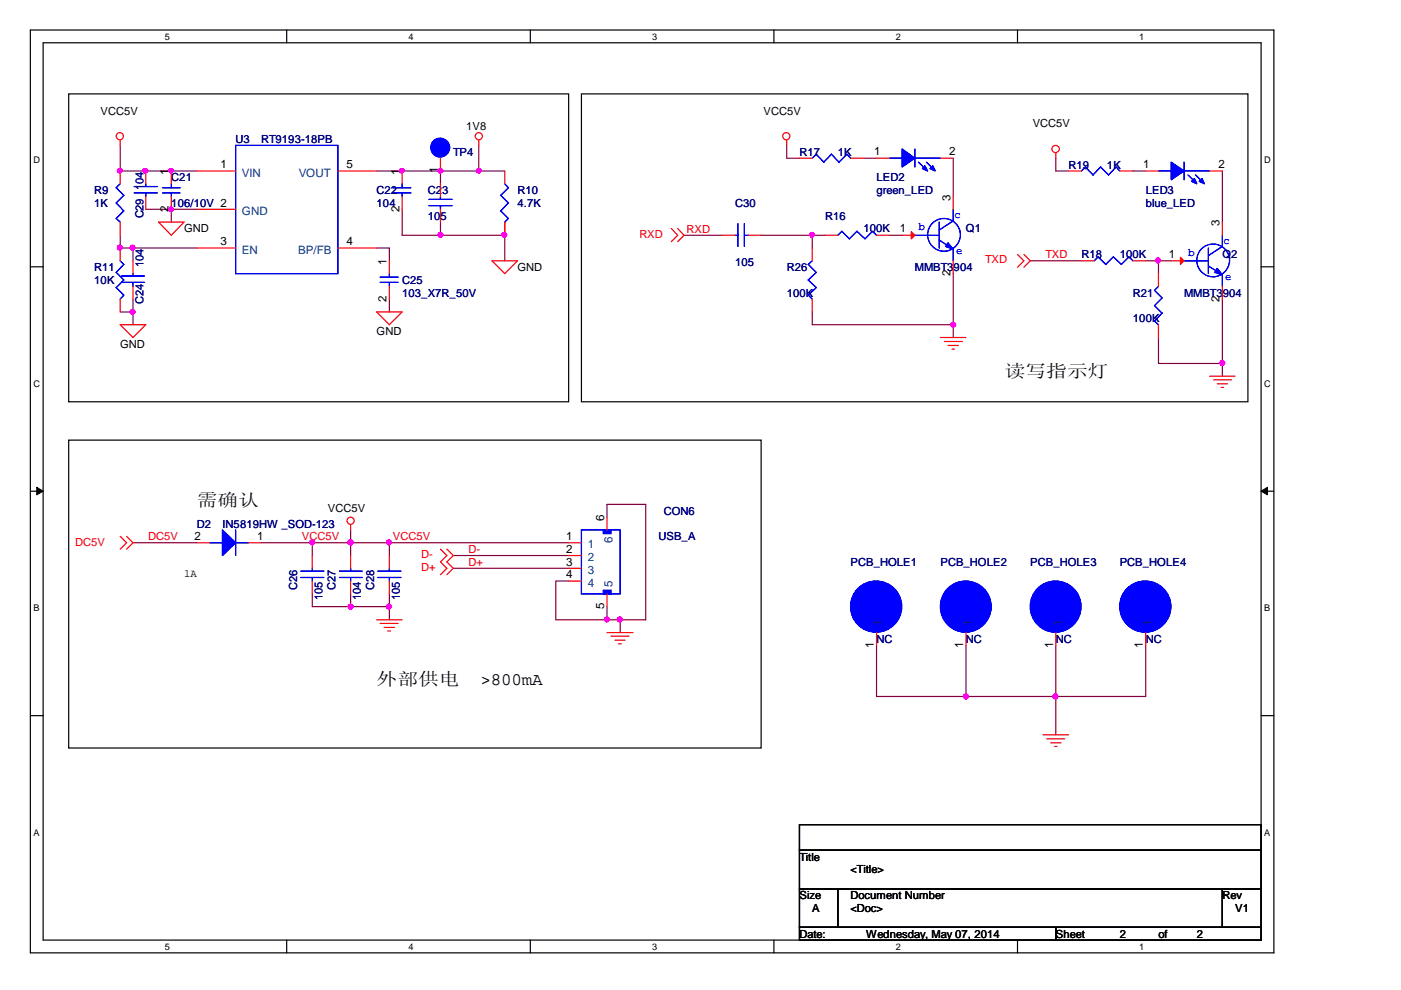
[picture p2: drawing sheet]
<svg xmlns="http://www.w3.org/2000/svg" width="297mm" height="210mm" viewBox="0 0 297 210" stroke-linecap="round" stroke-linejoin="round" font-family="sans-serif">
<path d="M6.4 6.4h263.7v195.6h-263.7zM9.1 9.1h258.3v190.2h-258.3z" fill="none" stroke="#000" stroke-width=".25"/>
<g fill="#fff">
<path d="M35 6.6h1.1v2.2h-1.1z"/>
<path d="M35 199.6h1.1v2.2h-1.1z"/>
</g>
<path d="M60.8 6.4v2.7M60.8 199.3v2.7" fill="none" stroke="#000" stroke-width=".25"/>
<g fill="#fff">
<path d="M86.6 6.6h1.1v2.2h-1.1z"/>
<path d="M86.6 199.6h1.1v2.2h-1.1z"/>
</g>
<path d="M112.4 6.4v2.7M112.4 199.3v2.7" fill="none" stroke="#000" stroke-width=".25"/>
<g fill="#fff">
<path d="M138.3 6.6h1.1v2.2h-1.1z"/>
<path d="M138.3 199.6h1.1v2.2h-1.1z"/>
</g>
<path d="M164.1 6.4v2.7M164.1 199.3v2.7" fill="none" stroke="#000" stroke-width=".25"/>
<g fill="#fff">
<path d="M189.9 6.6h1.1v2.2h-1.1z"/>
<path d="M189.9 199.6h1.1v2.2h-1.1z"/>
</g>
<path d="M215.7 6.4v2.7M215.7 199.3v2.7" fill="none" stroke="#000" stroke-width=".25"/>
<g fill="#fff">
<path d="M241.6 6.6h1.1v2.2h-1.1z"/>
<path d="M241.6 199.6h1.1v2.2h-1.1z"/>
<path d="M7.1 32.8h1.5v2.2h-1.5z"/>
<path d="M268.1 32.8h1.4v2.2h-1.4z"/>
<path d="M7.1 80.3h1.5v2.2h-1.5z"/>
<path d="M268.1 80.3h1.4v2.2h-1.4z"/>
</g>
<path d="M6.4 56.6h2.7M267.4 56.6h2.7" fill="none" stroke="#000" stroke-width=".25"/>
<g fill="#fff">
<path d="M7.1 127.9h1.3v2.2h-1.3z"/>
<path d="M268.1 127.9h1.2v2.2h-1.2z"/>
</g>
<path d="M6.4 104.2h2.7M267.4 104.2h2.7" fill="none" stroke="#000" stroke-width=".25"/>
<g fill="#000" stroke="#000" stroke-width=".21">
<path d="M7.8 103.3l1.3 .9-1.3 .7z" fill-rule="evenodd"/>
<path d="M267.4 104.2l1.3-.9v1.6z" fill-rule="evenodd"/>
</g>
<g fill="#fff">
<path d="M7.1 175.4h1.3v2.2h-1.3z"/>
<path d="M268.1 175.4h1.2v2.2h-1.2z"/>
</g>
<path d="M14.6 19.9h106v65.3h-106zM123.3 19.9h141.3v65.3h-141.3zM14.6 93.3h146.8v65.3h-146.8zM6.4 151.7h2.7M267.4 151.7h2.7M169.5 174.9h97.9v5.4h-97.9zM169.5 180.3h97.9v8.2h-97.9zM169.5 188.5h8.1v8.1h-8.1zM169.5 196.6h54.4v2.7h-54.4zM177.6 188.5h81.6v8.1h-81.6zM223.9 196.6h43.5v2.7h-43.5zM259.2 188.5h8.2v8.1h-8.2z" fill="none" stroke="#000" stroke-width=".25"/>
<g fill="none" stroke="#800040" stroke-width=".25">
<path d="M25.5 30.8v5.5h16.2M79.8 36.3h27.2M93.4 36.3v2.7M101.5 30.8v5.5M166.8 30.8v2.7h2.7M183 33.5h2.8M202.1 33.5v8.2M223.9 33.5v2.8h2.7M240.2 36.3h2.7M259.2 36.3v10.8M25.5 49.9v2.7h16.2M28.2 52.6v2.7"/>
<path d="M30.9 44.4h10.8M36.3 44.4v2.7M79.8 52.6h2.7v2.7M85.3 44.4v5.5h21.7M93.4 47.1v2.8M107 47.1v8.2M145 49.9h8.2M161.4 49.9h13.5M172.2 49.9v2.7M188.6 49.9h2.7M202.1 58v13.6M218.4 55.3h10.9"/>
<path d="M242.9 55.3h5.4M245.6 55.3v2.7M25.5 66.1h2.7M28.2 63.4v5.4M82.5 63.4v2.7M172.2 66.1v2.7h29.9M245.6 71.6v5.5h13.6M259.2 63.4v16.4M28.2 115.1h13.5M55.4 115.1h65.2M66.2 115.1v2.7M74.3 112.4v5.4"/>
<path d="M82.5 115.1v2.7M96.1 117.8h24.5M128.7 109.7v-2.8h8.2v24.5h-19v-8.2h2.7M66.2 125.9v2.7h16.3M74.3 125.9v2.7M82.5 125.9v5.5M96.1 120.5h24.5M128.7 128.6v2.8M131.5 131.4v2.7M185.8 136.8v10.9h57.1v-10.9M204.8 136.8v10.9M223.9 136.8v19"/>
</g>
<g fill="#f0f" stroke="#f0f" stroke-width=".25">
<circle cx="36.3" cy="36.2" r=".48"/>
<circle cx="36.2" cy="44.4" r=".5"/>
<circle cx="85.2" cy="36.2" r=".5"/>
<circle cx="101.5" cy="36.2" r=".5"/>
<circle cx="93.4" cy="36.2" r=".5"/>
<circle cx="106.9" cy="49.8" r=".52"/>
<circle cx="93.4" cy="49.8" r=".52"/>
<circle cx="28.1" cy="66.1" r=".52"/>
<circle cx="30.8" cy="36.2" r=".5"/>
<circle cx="28.1" cy="52.5" r=".52"/>
<circle cx="25.4" cy="52.5" r=".52"/>
<circle cx="74.3" cy="115" r=".52"/>
<circle cx="74.3" cy="128.6" r=".52"/>
<circle cx="82.5" cy="128.6" r=".52"/>
<circle cx="82.5" cy="115" r=".52"/>
<circle cx="131.4" cy="131.3" r=".52"/>
<circle cx="128.7" cy="131.3" r=".52"/>
<circle cx="66.2" cy="115" r=".52"/>
<circle cx="25.4" cy="36.2" r=".5"/>
<circle cx="259.2" cy="77" r=".52"/>
<circle cx="245.5" cy="55.2" r=".52"/>
<circle cx="223.8" cy="147.7" r=".52"/>
<circle cx="204.8" cy="147.7" r=".52"/>
<circle cx="172.1" cy="49.8" r=".5"/>
<circle cx="202.1" cy="68.8" r=".52"/>
</g>
<g fill="none" stroke="#f00" stroke-width=".25">
<path d="M25.5 29.7v1.1M25.5 36.3v2.7M30.9 36.3v2.7M36.3 36.3v2.7M41.7 36.3h8.3M71.6 36.3h8.2M85.3 36.3v2.7M93.4 33.5v2.8M93.4 39v2.7M101.5 29.7v1.1M107 36.3v2.7M166.8 29.7v1.1"/>
<path d="M169.5 33.5h2.7M180.3 33.5h2.7M185.8 33.5h2.8M199.4 33.5h2.7M223.9 32.4v1.1M226.6 36.3h2.7M237.4 36.3h2.8M242.9 36.3h2.7M256.5 36.3h2.7M25.5 47.1v2.8M25.5 52.6v2.7M28.2 55.3v2.7"/>
<path d="M30.9 41.7v2.7M33.6 47.1h5.4l-2.7 2.8zM36.3 41.7v2.7M41.7 44.4h8.3M41.7 52.6h8.3M71.6 52.6h8.2M82.5 55.3v2.7M85.3 41.7v2.7M93.4 44.4v2.7M104.3 55.3h5.4l-2.7 2.7zM107 47.1v2.8M142.3 48.4l1.4 1.5-1.4 1.3"/>
<path d="M143.7 48.4l1.3 1.5-1.3 1.3M153.2 49.9h2.7M158.7 49.9h2.7M172.2 52.6v2.7M174.9 49.9h2.7M185.8 49.9h2.8M191.3 49.9h2.7M202.1 41.7v2.7M202.1 55.3v2.7M215.7 53.9l1.4 1.4-1.4 1.4M217.1 53.9l1.3 1.4-1.3 1.4M229.3 55.3h2.7"/>
<path d="M240.2 55.3h2.7M245.6 58v2.7M248.3 55.3h2.7M259.2 47.1v2.8M25.5 63.4v2.7M25.5 68.8h5.4l-2.7 2.8zM28.2 60.7v2.7M79.8 66.1h5.5l-2.8 2.7zM82.5 60.7v2.7M172.2 63.4v2.7M199.4 71.6h5.4M200.2 72.4h3.8"/>
<path d="M201 73.3h2.2M201.8 74h.6M245.6 68.8v2.8M256.5 79.8h5.4M259.2 60.7v2.7M257.3 80.5h3.8M258.1 81.4h2.2M258.9 82.1h.5M25.5 113.7l1.3 1.4-1.3 1.3M26.8 113.7l1.4 1.4-1.4 1.3M41.7 115.1h2.7M52.7 115.1h2.7"/>
<path d="M66.2 117.8v2.7M74.3 111.3v1.1M74.3 117.8v2.7M82.5 117.8v2.7M93.4 116.4l1.3 1.4-1.3 1.3 1.3 1.4-1.3 1.3M94.7 116.4l1.4 1.4-1.4 1.3 1.4 1.4-1.4 1.3M120.6 115.1h2.7M120.6 117.8h2.7M128.7 109.7v2.7M66.2 123.2v2.7M74.3 123.2v2.7M79.8 131.4h5.5"/>
<path d="M80.6 132.2h3.8M81.4 133h2.3M82.2 133.8h.6M82.5 123.2v2.7M120.6 120.5h2.7M120.6 123.2h2.7M128.7 134.1h5.5M128.7 125.9v2.7M129.5 134.9h3.8M130.4 135.7h2.1M131.1 136.5h.6M185.8 134.1v2.7"/>
<path d="M204.8 134.1v2.7M223.9 134.1v2.7M242.9 134.1v2.7M221.1 155.8h5.5M221.9 156.6h3.8M222.8 157.5h2.2M223.6 158.3h.5"/>
<circle cx="25.4" cy="28.9" r=".75"/>
<circle cx="101.5" cy="28.9" r=".75"/>
<circle cx="166.7" cy="28.9" r=".75"/>
<circle cx="223.8" cy="31.6" r=".79"/>
<circle cx="74.3" cy="110.4" r=".75"/>
</g>
<g fill="none" stroke="#00f" stroke-width=".25">
<path d="M25.5 39l-.9 .8 1.6 1.6-1.6 1.6 1.6 1.7-1.6 1.6 .9 .8M28.4 39.6h5M30.9 39v.6M34.5 39.8h3.7M36.3 39v.8M50 30.8h21.6v27.2h-21.6zM83.3 39.8h3.8M85.3 39v.8M107 39l.8 .8-1.6 1.6 1.6 1.6-1.6 1.7 1.6 1.6-.8 .8M172.2 33.5l.9-.8 1.6 1.7 1.6-1.7 1.6 1.7 1.7-1.7 .7 .8M188.6 33.5h2.7M194 31.6v3.8"/>
<path d="M194 33.5h5.4M194.7 34.4l1.7 1.6M196.4 34.4l1.6 1.6M229.3 36.3l.8-.9 1.6 1.7 1.6-1.7 1.7 1.7 1.6-1.7 .8 .9M245.6 36.3h2.7M251 34.4v3.7M251 36.3h5.5M251.9 37.1l1.6 1.6M253.5 37.1l1.6 1.6M25.5 55.3l.7 .8-1.6 1.7 1.6 1.6-1.6 1.6 1.6 1.6-.7 .8M25.7 59.9h4.9M25.7 58.5h4.9"/>
<path d="M28.2 58v.5M28.2 59.9v.8M28.4 40.9h5M30.9 40.9v.8M34.5 40.9h3.7M36.3 40.9v.8M80.6 59.9h3.8M80.6 58.8h3.8M82.5 58v.8M82.5 59.9v.8M83.3 40.9h3.8M85.3 40.9v.8"/>
<path d="M90.9 43.6h4.9M90.9 42.3h4.9M93.4 41.7v.6M93.4 43.6v.8M155.9 49.9h.6M156.5 47.4v4.9M157.8 49.9h.9M157.8 47.4v4.9M172.2 55.3l-.8 .8 1.7 1.7-1.7 1.6 1.7 1.6-1.7 1.6 .8 .8M177.6 49.9l.9-.9 1.6 1.6 1.6-1.6 1.7 1.6 1.6-1.6 .8 .9M194 49.9h5.1M199.1 47.1v5.5"/>
<path d="M199.1 50.9l3 1.9v2.5M202.1 44.4v2.4l-3 2M232 55.3l.8-.8 1.6 1.6 1.7-1.6 1.6 1.6 1.7-1.6 .8 .8M251 55.3h5.2M256.2 52.6v5.4M256.2 56.4l3 1.9v2.4M259.2 49.9v2.4l-3 1.9M245.6 60.7l-.8 .9 1.6 1.6-1.6 1.6 1.6 1.6-1.6 1.7 .8 .7M44.4 115.1h2.8M50 112.4v5.4M50 115.1h2.7M123.3 112.4h8.2v13.5h-8.2z"/>
<path d="M63.8 122.4h4.9M63.8 121.1h4.9M66.2 120.5v.6M66.2 122.4v.8M72 122.4h4.8M72 121.1h4.8M74.3 120.5v.6M74.3 122.4v.8M80.1 122.4h4.9M80.1 121.1h4.9M82.5 120.5v.6M82.5 122.4v.8"/>
<circle cx="200.2" cy="49.8" r="3.5"/>
<circle cx="257.2" cy="55.2" r="3.5"/>
</g>
<g fill="#00f" stroke="#00f" stroke-width=".25">
<path d="M258.1 56.9l1.1 1.4-1.6-.5z" fill-rule="evenodd"/>
<path d="M258.1 56.9l1.1 1.4-1.6-.5z" fill-rule="evenodd"/>
<path d="M201 51.5l1.1 1.3-1.6-.5z" fill-rule="evenodd"/>
<path d="M201 51.5l1.1 1.3-1.6-.5z" fill-rule="evenodd"/>
<path d="M191.3 31.6l2.7 1.9-2.7 1.9z" fill-rule="evenodd"/>
<path d="M197.8 35.2l.5 1.1-1.1-.6z" fill-rule="evenodd"/>
<path d="M196.1 35.2l.6 1.1-1.1-.6z" fill-rule="evenodd"/>
<path d="M191.3 31.6l2.7 1.9-2.7 1.9z" fill-rule="evenodd"/>
<path d="M197.8 35.2l.5 1.1-1.1-.6z" fill-rule="evenodd"/>
<path d="M196.1 35.2l.6 1.1-1.1-.6z" fill-rule="evenodd"/>
<path d="M47.2 112.4l2.8 2.7-2.8 2.7z" fill-rule="evenodd"/>
<path d="M47.2 112.4l2.8 2.7-2.8 2.7z" fill-rule="evenodd"/>
<path d="M248.3 34.4l2.7 1.9-2.7 1.8z" fill-rule="evenodd"/>
<path d="M254.3 38.5l.5-.6 .6 1.1z" fill-rule="evenodd"/>
<path d="M252.6 38.5l.6-.6 .5 1.1z" fill-rule="evenodd"/>
<path d="M248.3 34.4l2.7 1.9-2.7 1.8z" fill-rule="evenodd"/>
<path d="M254.3 38.5l.5-.6 .6 1.1z" fill-rule="evenodd"/>
<path d="M252.6 38.5l.6-.6 .5 1.1z" fill-rule="evenodd"/>
<path d="M127.9 112.4h1.6v.7h-1.6z" fill-rule="evenodd"/>
<path d="M127.9 125.2h1.6v.7h-1.6z" fill-rule="evenodd"/>
<path d="M127.9 112.4h1.6v.7h-1.6z" fill-rule="evenodd"/>
<path d="M127.9 125.2h1.6v.7h-1.6z" fill-rule="evenodd"/>
<circle cx="185.7" cy="128.6" r="5.4"/>
<circle cx="204.7" cy="128.6" r="5.4"/>
<circle cx="223.8" cy="128.6" r="5.4"/>
<circle cx="242.8" cy="128.6" r="5.4"/>
</g>
<g fill="#f00" stroke="#f00" stroke-width=".25">
<path d="M250.3 54.5l.7 .8-.7 .8z" fill-rule="evenodd"/>
<path d="M193.2 49.1l.8 .8-.8 .7z" fill-rule="evenodd"/>
</g>
<circle cx="93.3" cy="31.3" r="1.33" fill="#00f" stroke="#00f" stroke-width="1.6"/>
<g font-size="3.7">
<text x="213" y="80">读写指示灯</text>
<text x="41.7" y="107.2">需确认</text>
<text x="79.8" y="145.2">外部供电</text>
<text x="101.9" y="145.2">&gt;800mA</text>
</g>
<g font-size="2.5">
<text x="46.7" y="35.7">1</text>
<text x="73.5" y="35.7">5</text>
<text x="185.3" y="32.9">1</text>
<text x="201.3" y="32.9">2</text>
<text x="242.4" y="35.7">1</text>
<text x="258.3" y="35.7">2</text>
<text x="35.7" y="37.1" transform="rotate(-90 35.7 37.1)">1</text>
<text x="84.7" y="37.1" transform="rotate(-90 84.7 37.1)">1</text>
<text x="92.8" y="36.8" transform="rotate(-90 92.8 36.8)">1</text>
<text x="35.7" y="44.9" transform="rotate(-90 35.7 44.9)">2</text>
<text x="84.7" y="44.9" transform="rotate(-90 84.7 44.9)">2</text>
<text x="201.5" y="42.5" transform="rotate(-90 201.5 42.5)">3</text>
<text x="46.7" y="52">3</text>
<text x="73.5" y="52">4</text>
<text x="190.8" y="49.3">1</text>
<text x="258.6" y="48" transform="rotate(-90 258.6 48)">3</text>
<text x="82" y="56.1" transform="rotate(-90 82 56.1)">1</text>
<text x="201.5" y="58.5" transform="rotate(-90 201.5 58.5)">2</text>
<text x="247.8" y="54.7">1</text>
<text x="82" y="63.9" transform="rotate(-90 82 63.9)">2</text>
<text x="258.6" y="63.9" transform="rotate(-90 258.6 63.9)">2</text>
<text x="128.1" y="110.5" transform="rotate(-90 128.1 110.5)">6</text>
<text x="41.2" y="114.5">2</text>
<text x="54.5" y="114.5">1</text>
<text x="120.1" y="114.5">1</text>
<text x="120.1" y="117.2">2</text>
<text x="120.1" y="119.9">3</text>
<text x="120.1" y="122.6">4</text>
<text x="128.1" y="129.1" transform="rotate(-90 128.1 129.1)">5</text>
<text x="185.3" y="137.3" transform="rotate(-90 185.3 137.3)">1</text>
<text x="204.2" y="137.3" transform="rotate(-90 204.2 137.3)">1</text>
<text x="223.3" y="137.3" transform="rotate(-90 223.3 137.3)">1</text>
<text x="242.3" y="137.3" transform="rotate(-90 242.3 137.3)">1</text>
</g>
<g font-size="2.5" fill="#004080">
<text x="51.3" y="37.4">VIN</text>
<text x="63.3" y="37.4">VOUT</text>
<text x="51.3" y="45.6">GND</text>
<text x="51.3" y="53.8">EN</text>
<text x="63.2" y="53.8">BP/FB</text>
<text x="124.6" y="116.3">1</text>
<text x="124.6" y="119">2</text>
<text x="129.9" y="115.1" transform="rotate(-90 129.9 115.1)">6</text>
<text x="124.6" y="121.7">3</text>
<text x="124.6" y="124.4">4</text>
<text x="129.9" y="124.6" transform="rotate(-90 129.9 124.6)">5</text>
<text x="187" y="132.8" transform="rotate(-90 187 132.8)">1</text>
<text x="206" y="132.8" transform="rotate(-90 206 132.8)">1</text>
<text x="225" y="132.8" transform="rotate(-90 225 132.8)">1</text>
<text x="244.1" y="132.8" transform="rotate(-90 244.1 132.8)">1</text>
</g>
<g font-size="2.4">
<text x="21.3" y="24.3">VCC5V</text>
<text x="98.8" y="27.6">1V8</text>
<text x="161.9" y="24.3">VCC5V</text>
<text x="218.9" y="27">VCC5V</text>
<text x="39" y="49.3">GND</text>
<text x="109.7" y="57.5">GND</text>
<text x="79.8" y="71">GND</text>
<text x="25.5" y="73.8">GND</text>
<text x="69.5" y="108.6">VCC5V</text>
<text x="39" y="122.4">1A</text>
<text x="169.5" y="182.5">Title</text>
<text x="180.3" y="185.2">&lt;Title&gt;</text>
<text x="169.5" y="190.7">Size</text>
<text x="180.3" y="190.7">Document Number</text>
<text x="259.2" y="190.7">Rev</text>
<text x="172.2" y="193.4">A</text>
<text x="180.3" y="193.4">&lt;Doc&gt;</text>
<text x="261.9" y="193.4">V1</text>
<text x="169.5" y="198.8">Date:</text>
<text x="183.6" y="198.8">Wednesday, May 07, 2014</text>
<text x="223.9" y="198.8">Sheet</text>
<text x="237.4" y="198.8">2</text>
<text x="245.6" y="198.8">of</text>
<text x="253.7" y="198.8">2</text>
</g>
<g font-size="2.4" fill="#000080">
<text x="50" y="30.3">U3</text>
<text x="55.4" y="30.3">RT9193-18PB</text>
<text x="96.1" y="33">TP4</text>
<text x="169.5" y="33">R17</text>
<text x="177.6" y="33">1K</text>
<text x="226.6" y="35.7">R19</text>
<text x="234.7" y="35.7">1K</text>
<text x="20" y="41.2">R9</text>
<text x="30.4" y="40.3" transform="rotate(-90 30.4 40.3)">104</text>
<text x="36.3" y="38.5">C21</text>
<text x="79.8" y="41.2">C22</text>
<text x="90.7" y="41.2">C23</text>
<text x="109.7" y="41.2">R10</text>
<text x="185.8" y="38.5">LED2</text>
<text x="185.8" y="41.2">green_LED</text>
<text x="242.9" y="41.2">LED3</text>
<text x="20" y="43.9">1K</text>
<text x="30.4" y="46.3" transform="rotate(-90 30.4 46.3)">C29</text>
<text x="36.3" y="43.9">106/10V 2</text>
<text x="79.8" y="43.9">104</text>
<text x="90.7" y="46.6">105</text>
<text x="109.7" y="43.9">4.7K</text>
<text x="155.9" y="43.9">C30</text>
<text x="174.9" y="46.6">R16</text>
<text x="242.9" y="43.9">blue_LED</text>
<text x="183" y="49.3">100K</text>
<text x="204.8" y="49.3">Q1</text>
<text x="20" y="57.5">R11</text>
<text x="30.4" y="56.7" transform="rotate(-90 30.4 56.7)">104</text>
<text x="155.9" y="56.4">105</text>
<text x="166.8" y="57.5">R26</text>
<text x="194" y="57.5">MMBT3904</text>
<text x="229.3" y="54.8">R18</text>
<text x="237.4" y="54.8">100K</text>
<text x="259.2" y="54.8">Q2</text>
<text x="20" y="60.2">10K</text>
<text x="30.4" y="64.5" transform="rotate(-90 30.4 64.5)">C24</text>
<text x="85.3" y="60.2">C25</text>
<text x="85.3" y="62.9">103_X7R_50V</text>
<text x="166.8" y="62.9">100K</text>
<text x="240.2" y="62.9">R21</text>
<text x="251" y="62.9">MMBT3904</text>
<text x="240.2" y="68.3">100K</text>
<text x="41.7" y="111.9">D2</text>
<text x="47.2" y="111.9">IN5819HW _SOD-123</text>
<text x="140.7" y="109.1">CON6</text>
<text x="139.6" y="114.6">USB_A</text>
<text x="180.3" y="120">PCB_HOLE1</text>
<text x="199.4" y="120">PCB_HOLE2</text>
<text x="218.4" y="120">PCB_HOLE3</text>
<text x="237.4" y="120">PCB_HOLE4</text>
<text x="63" y="125.2" transform="rotate(-90 63 125.2)">C26</text>
<text x="71.1" y="125.2" transform="rotate(-90 71.1 125.2)">C27</text>
<text x="79.3" y="125.2" transform="rotate(-90 79.3 125.2)">C28</text>
<text x="68.4" y="127.3" transform="rotate(-90 68.4 127.3)">105</text>
<text x="76.5" y="127.3" transform="rotate(-90 76.5 127.3)">104</text>
<text x="84.8" y="127.3" transform="rotate(-90 84.8 127.3)">105</text>
<text x="185.8" y="136.3">NC</text>
<text x="204.8" y="136.3">NC</text>
<text x="223.9" y="136.3">NC</text>
<text x="242.9" y="136.3">NC</text>
</g>
<g font-size="2.4" fill="#00f">
<text x="202.4" y="46.3">c</text>
<text x="194.7" y="48.8">b</text>
<text x="202.7" y="53.9">e</text>
<text x="259.4" y="51.8">c</text>
<text x="251.9" y="54.2">b</text>
<text x="259.8" y="59.4">e</text>
</g>
<g font-size="2.4" fill="#f00">
<text x="135.6" y="50.4">RXD</text>
<text x="145.5" y="49.4">RXD</text>
<text x="208.9" y="55.8">TXD</text>
<text x="221.7" y="54.8">TXD</text>
<text x="15.9" y="115.7">DC5V</text>
<text x="31.4" y="114.6">DC5V</text>
<text x="64" y="114.6">VCC5V</text>
<text x="83.3" y="114.6">VCC5V</text>
<text x="89.3" y="118.4">D-</text>
<text x="99.3" y="120">D+</text>
<text x="99.3" y="117.3">D-</text>
<text x="89.3" y="121.1">D+</text>
</g>
<g font-size="1.9">
<text x="35" y="8.4">5</text>
<text x="86.6" y="8.4">4</text>
<text x="138.3" y="8.4">3</text>
<text x="189.9" y="8.4">2</text>
<text x="241.6" y="8.4">1</text>
<text x="7.1" y="34.6">D</text>
<text x="268.1" y="34.6">D</text>
<text x="7.1" y="82.1">C</text>
<text x="268.1" y="82.1">C</text>
<text x="7.1" y="129.6">B</text>
<text x="268.1" y="129.6">B</text>
<text x="7.1" y="177.2">A</text>
<text x="268.1" y="177.2">A</text>
<text x="35" y="201.4">5</text>
<text x="86.6" y="201.4">4</text>
<text x="138.3" y="201.4">3</text>
<text x="189.9" y="201.4">2</text>
<text x="241.6" y="201.4">1</text>
</g>
</svg>
